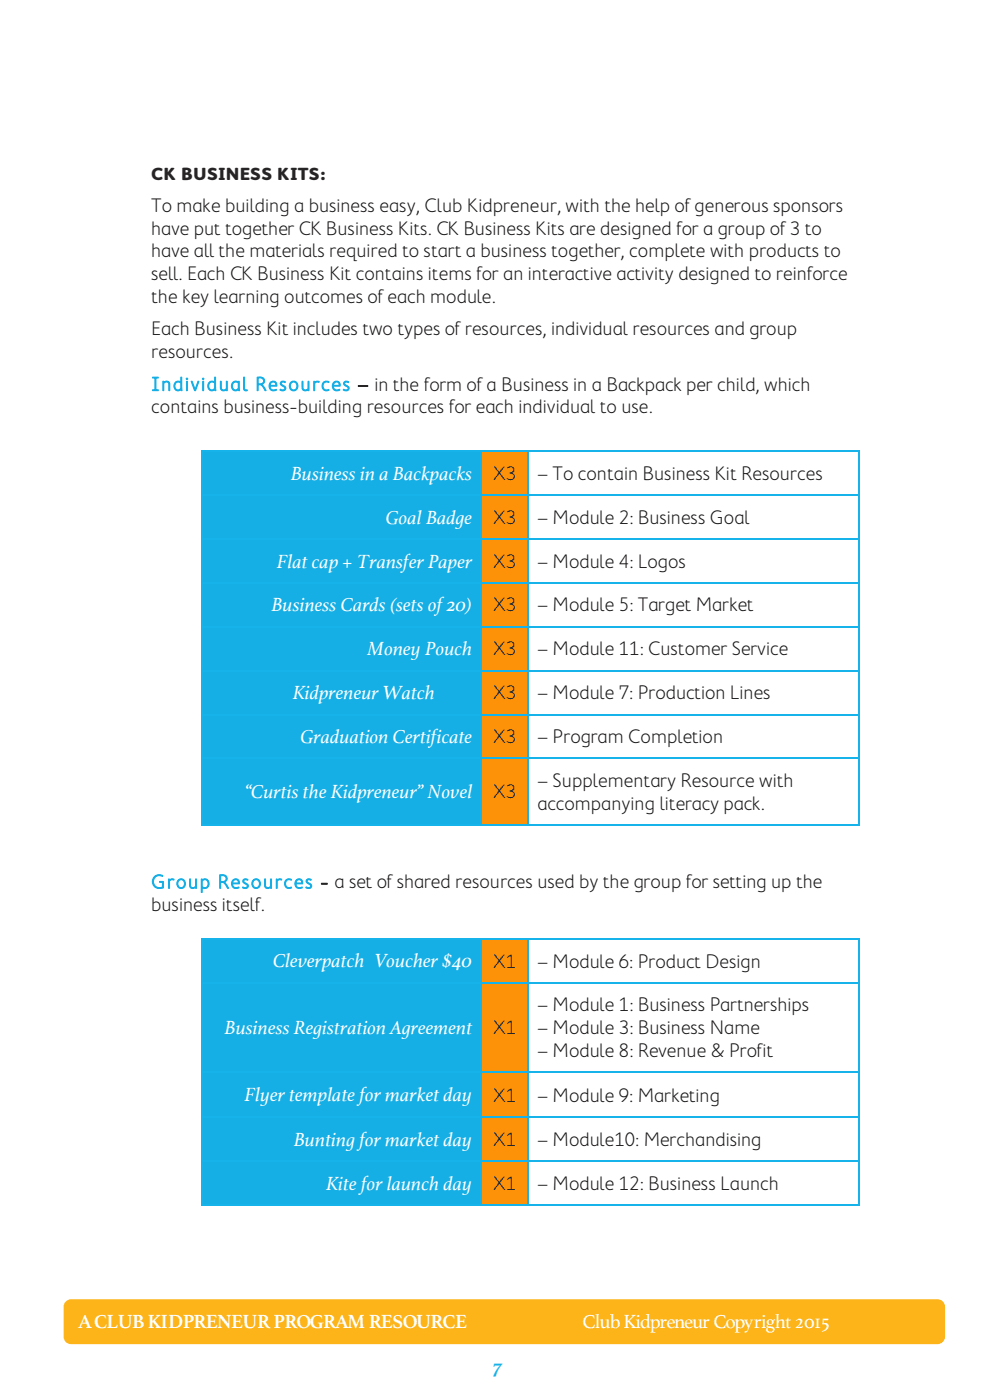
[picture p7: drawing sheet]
<svg xmlns="http://www.w3.org/2000/svg" width="210mm" height="297mm" viewBox="0 0 210 297" stroke-linecap="round" stroke-linejoin="round" font-family="sans-serif">
<path d="M14.1 275.9l1-.3h183.8a1.59 1.59 0 0 1 1.6 1.6v6.4a1.59 1.59 0 0 1-1.6 1.6h-183.8a1.59 1.59 0 0 1-1.6-1.6v-6.4l.1-.5z" fill-rule="evenodd" fill="#fcb419"/>
<g fill="#16afe5">
<path d="M43 95.9h58.9v9h-58.9z"/>
<path d="M44.8 95.9h55.4v9h-55.4z"/>
</g>
<g fill="#fd9208">
<path d="M102.2 95.9h9.8v9h-9.8z"/>
<path d="M104 95.9h6.2v9h-6.2z"/>
</g>
<path d="M42.8 95.6h.2v.2h-.2z" fill="#16b3ea"/>
<path d="M43 95.7h58.9" fill="none" stroke="#16b3ea" stroke-width=".25"/>
<path d="M101.9 95.6h.3v.2h-.3z" fill="#16b3ea"/>
<path d="M102.2 95.7h9.7" fill="none" stroke="#16b3ea" stroke-width=".25"/>
<path d="M111.9 95.6h.3v.2h-.3z" fill="#16b3ea"/>
<path d="M112.2 95.7h69.9" fill="none" stroke="#16b3ea" stroke-width=".25"/>
<path d="M182.1 95.6h.3v.2h-.3z" fill="#16b3ea"/>
<path d="M42.9 95.8v9.1M102.1 95.8v9.1M112.1 95.8v9.1M182.2 95.8v9.1" fill="none" stroke="#16b3ea" stroke-width=".25"/>
<g fill="#16afe5">
<path d="M43 105.2h58.9v9h-58.9z"/>
<path d="M44.8 105.2h55.4v9h-55.4z"/>
</g>
<g fill="#fd9208">
<path d="M102.2 105.2h9.8v9h-9.8z"/>
<path d="M104 105.2h6.2v9h-6.2z"/>
</g>
<path d="M42.8 104.9h.2v.3h-.2z" fill="#16b3ea"/>
<path d="M43 105h58.9" fill="none" stroke="#16b3ea" stroke-width=".25"/>
<path d="M101.9 104.9h.3v.3h-.3z" fill="#16b3ea"/>
<path d="M102.2 105h9.7" fill="none" stroke="#16b3ea" stroke-width=".25"/>
<path d="M111.9 104.9h.3v.3h-.3z" fill="#16b3ea"/>
<path d="M112.2 105h69.9" fill="none" stroke="#16b3ea" stroke-width=".25"/>
<path d="M182.1 104.9h.3v.3h-.3z" fill="#16b3ea"/>
<path d="M42.9 105.2v9M102.1 105.2v9M112.1 105.2v9M182.2 105.2v9" fill="none" stroke="#16b3ea" stroke-width=".25"/>
<g fill="#16afe5">
<path d="M43 114.5h58.9v9h-58.9z"/>
<path d="M44.8 114.6h55.4v8.9h-55.4z"/>
</g>
<g fill="#fd9208">
<path d="M102.2 114.5h9.8v9h-9.8z"/>
<path d="M104 114.5h6.2v9h-6.2z"/>
</g>
<path d="M42.8 114.2h.2v.3h-.2z" fill="#16b3ea"/>
<path d="M43 114.3h58.9" fill="none" stroke="#16b3ea" stroke-width=".25"/>
<path d="M101.9 114.2h.3v.3h-.3z" fill="#16b3ea"/>
<path d="M102.2 114.3h9.7" fill="none" stroke="#16b3ea" stroke-width=".25"/>
<path d="M111.9 114.2h.3v.3h-.3z" fill="#16b3ea"/>
<path d="M112.2 114.3h69.9" fill="none" stroke="#16b3ea" stroke-width=".25"/>
<path d="M182.1 114.2h.3v.3h-.3z" fill="#16b3ea"/>
<path d="M42.9 114.5v9M102.1 114.5v9M112.1 114.5v9M182.2 114.5v9" fill="none" stroke="#16b3ea" stroke-width=".25"/>
<g fill="#16afe5">
<path d="M43 123.8h58.9v9h-58.9z"/>
<path d="M44.8 123.9h55.4v8.9h-55.4z"/>
</g>
<g fill="#fd9208">
<path d="M102.2 123.8h9.8v9h-9.8z"/>
<path d="M104 123.8h6.2v9h-6.2z"/>
</g>
<path d="M42.8 123.5h.2v.3h-.2z" fill="#16b3ea"/>
<path d="M43 123.7h58.9" fill="none" stroke="#16b3ea" stroke-width=".25"/>
<path d="M101.9 123.5h.3v.3h-.3z" fill="#16b3ea"/>
<path d="M102.2 123.7h9.7" fill="none" stroke="#16b3ea" stroke-width=".25"/>
<path d="M111.9 123.5h.3v.3h-.3z" fill="#16b3ea"/>
<path d="M112.2 123.7h69.9" fill="none" stroke="#16b3ea" stroke-width=".25"/>
<path d="M182.1 123.5h.3v.3h-.3z" fill="#16b3ea"/>
<path d="M42.9 123.8v9M102.1 123.8v9M112.1 123.8v9M182.2 123.8v9" fill="none" stroke="#16b3ea" stroke-width=".25"/>
<g fill="#16afe5">
<path d="M43 133.1h58.9v9.1h-58.9z"/>
<path d="M44.8 133.2h55.4v9h-55.4z"/>
</g>
<g fill="#fd9208">
<path d="M102.2 133.1h9.8v9.1h-9.8z"/>
<path d="M104 133.1h6.2v9.1h-6.2z"/>
</g>
<path d="M42.8 132.8h.2v.3h-.2z" fill="#16b3ea"/>
<path d="M43 133h58.9" fill="none" stroke="#16b3ea" stroke-width=".25"/>
<path d="M101.9 132.8h.3v.3h-.3z" fill="#16b3ea"/>
<path d="M102.2 133h9.7" fill="none" stroke="#16b3ea" stroke-width=".25"/>
<path d="M111.9 132.8h.3v.3h-.3z" fill="#16b3ea"/>
<path d="M112.2 133h69.9" fill="none" stroke="#16b3ea" stroke-width=".25"/>
<path d="M182.1 132.8h.3v.3h-.3z" fill="#16b3ea"/>
<path d="M42.9 133.1v9.1M102.1 133.1v9.1M112.1 133.1v9.1M182.2 133.1v9.1" fill="none" stroke="#16b3ea" stroke-width=".25"/>
<g fill="#16afe5">
<path d="M43 142.4h58.9v9.1h-58.9z"/>
<path d="M44.8 142.5h55.4v9h-55.4z"/>
</g>
<g fill="#fd9208">
<path d="M102.2 142.4h9.8v9.1h-9.8z"/>
<path d="M104 142.4h6.2v9.1h-6.2z"/>
</g>
<path d="M42.8 142.2h.2v.2h-.2z" fill="#16b3ea"/>
<path d="M43 142.3h58.9" fill="none" stroke="#16b3ea" stroke-width=".25"/>
<path d="M101.9 142.2h.3v.2h-.3z" fill="#16b3ea"/>
<path d="M102.2 142.3h9.7" fill="none" stroke="#16b3ea" stroke-width=".25"/>
<path d="M111.9 142.2h.3v.2h-.3z" fill="#16b3ea"/>
<path d="M112.2 142.3h69.9" fill="none" stroke="#16b3ea" stroke-width=".25"/>
<path d="M182.1 142.2h.3v.2h-.3z" fill="#16b3ea"/>
<path d="M42.9 142.4v9.1M102.1 142.4v9.1M112.1 142.4v9.1M182.2 142.4v9.1" fill="none" stroke="#16b3ea" stroke-width=".25"/>
<g fill="#16afe5">
<path d="M43 151.7h58.9v9.1h-58.9z"/>
<path d="M44.8 151.8h55.4v9h-55.4z"/>
</g>
<g fill="#fd9208">
<path d="M102.2 151.7h9.8v9.1h-9.8z"/>
<path d="M104 151.7h6.2v9.1h-6.2z"/>
</g>
<path d="M42.8 151.5h.2v.2h-.2z" fill="#16b3ea"/>
<path d="M43 151.6h58.9" fill="none" stroke="#16b3ea" stroke-width=".25"/>
<path d="M101.9 151.5h.3v.2h-.3z" fill="#16b3ea"/>
<path d="M102.2 151.6h9.7" fill="none" stroke="#16b3ea" stroke-width=".25"/>
<path d="M111.9 151.5h.3v.2h-.3z" fill="#16b3ea"/>
<path d="M112.2 151.6h69.9" fill="none" stroke="#16b3ea" stroke-width=".25"/>
<path d="M182.1 151.5h.3v.2h-.3z" fill="#16b3ea"/>
<path d="M42.9 151.7v9.1M102.1 151.7v9.1M112.1 151.7v9.1M182.2 151.7v9.1" fill="none" stroke="#16b3ea" stroke-width=".25"/>
<g fill="#16afe5">
<path d="M43 161h58.9v13.9h-58.9z"/>
<path d="M44.8 163.5h55.4v9h-55.4z"/>
</g>
<g fill="#fd9208">
<path d="M102.2 161h9.8v13.9h-9.8z"/>
<path d="M104 163.4h6.2v9.1h-6.2z"/>
</g>
<path d="M42.8 160.8h.2v.2h-.2z" fill="#16b3ea"/>
<path d="M43 160.9h58.9" fill="none" stroke="#16b3ea" stroke-width=".25"/>
<path d="M101.9 160.8h.3v.2h-.3z" fill="#16b3ea"/>
<path d="M102.2 160.9h9.7" fill="none" stroke="#16b3ea" stroke-width=".25"/>
<path d="M111.9 160.8h.3v.2h-.3z" fill="#16b3ea"/>
<path d="M112.2 160.9h69.9" fill="none" stroke="#16b3ea" stroke-width=".25"/>
<path d="M182.1 160.8h.3v.2h-.3z" fill="#16b3ea"/>
<path d="M42.9 161v13.9" fill="none" stroke="#16b3ea" stroke-width=".25"/>
<path d="M42.8 174.9h.2v.3h-.2z" fill="#16b3ea"/>
<path d="M43 175h58.9M102.1 161v13.9" fill="none" stroke="#16b3ea" stroke-width=".25"/>
<path d="M101.9 174.9h.3v.3h-.3z" fill="#16b3ea"/>
<path d="M102.2 175h9.7M112.1 161v13.9" fill="none" stroke="#16b3ea" stroke-width=".25"/>
<path d="M111.9 174.9h.3v.3h-.3z" fill="#16b3ea"/>
<path d="M112.2 175h69.9M182.2 161v13.9" fill="none" stroke="#16b3ea" stroke-width=".25"/>
<path d="M182.1 174.9h.3v.3h-.3z" fill="#16b3ea"/>
<g fill="#16afe5">
<path d="M43 199.4h58.9v9h-58.9z"/>
<path d="M44.8 199.4h55.4v9h-55.4z"/>
</g>
<g fill="#fd9208">
<path d="M102.2 199.4h9.8v9h-9.8z"/>
<path d="M104 199.4h6.2v9h-6.2z"/>
</g>
<path d="M42.8 199h.2v.3h-.2z" fill="#16b3ea"/>
<path d="M43 199.2h58.9" fill="none" stroke="#16b3ea" stroke-width=".25"/>
<path d="M101.9 199h.3v.3h-.3z" fill="#16b3ea"/>
<path d="M102.2 199.2h9.7" fill="none" stroke="#16b3ea" stroke-width=".25"/>
<path d="M111.9 199h.3v.3h-.3z" fill="#16b3ea"/>
<path d="M112.2 199.2h69.9" fill="none" stroke="#16b3ea" stroke-width=".25"/>
<path d="M182.1 199h.3v.3h-.3z" fill="#16b3ea"/>
<path d="M42.9 199.3v9.1M102.1 199.3v9.1M112.1 199.3v9.1M182.2 199.3v9.1" fill="none" stroke="#16b3ea" stroke-width=".25"/>
<g fill="#16afe5">
<path d="M43 208.6h58.9v18.7h-58.9z"/>
<path d="M44.8 213.5h55.4v9h-55.4z"/>
</g>
<g fill="#fd9208">
<path d="M102.2 208.6h9.8v18.7h-9.8z"/>
<path d="M104 213.4h6.2v9.1h-6.2z"/>
</g>
<path d="M42.8 208.4h.2v.2h-.2z" fill="#16b3ea"/>
<path d="M43 208.5h58.9" fill="none" stroke="#16b3ea" stroke-width=".25"/>
<path d="M101.9 208.4h.3v.2h-.3z" fill="#16b3ea"/>
<path d="M102.2 208.5h9.7" fill="none" stroke="#16b3ea" stroke-width=".25"/>
<path d="M111.9 208.4h.3v.2h-.3z" fill="#16b3ea"/>
<path d="M112.2 208.5h69.9" fill="none" stroke="#16b3ea" stroke-width=".25"/>
<path d="M182.1 208.4h.3v.2h-.3z" fill="#16b3ea"/>
<path d="M42.9 208.6v18.7M102.1 208.6v18.7M112.1 208.6v18.7M182.2 208.6v18.7" fill="none" stroke="#16b3ea" stroke-width=".25"/>
<g fill="#16afe5">
<path d="M43 227.6h58.9v9.3h-58.9z"/>
<path d="M44.8 227.8h55.4v8.9h-55.4z"/>
</g>
<g fill="#fd9208">
<path d="M102.2 227.6h9.8v9.3h-9.8z"/>
<path d="M104 227.8h6.2v9h-6.2z"/>
</g>
<path d="M42.8 227.3h.2v.3h-.2z" fill="#16b3ea"/>
<path d="M43 227.5h58.9" fill="none" stroke="#16b3ea" stroke-width=".25"/>
<path d="M101.9 227.3h.3v.3h-.3z" fill="#16b3ea"/>
<path d="M102.2 227.5h9.7" fill="none" stroke="#16b3ea" stroke-width=".25"/>
<path d="M111.9 227.3h.3v.3h-.3z" fill="#16b3ea"/>
<path d="M112.2 227.5h69.9" fill="none" stroke="#16b3ea" stroke-width=".25"/>
<path d="M182.1 227.3h.3v.3h-.3z" fill="#16b3ea"/>
<path d="M42.9 227.6v9.3M102.1 227.6v9.3M112.1 227.6v9.3M182.2 227.6v9.3" fill="none" stroke="#16b3ea" stroke-width=".25"/>
<g fill="#16afe5">
<path d="M43 237.2h58.9v9h-58.9z"/>
<path d="M44.8 237.2h55.4v9h-55.4z"/>
</g>
<g fill="#fd9208">
<path d="M102.2 237.2h9.8v9h-9.8z"/>
<path d="M104 237.2h6.2v9h-6.2z"/>
</g>
<path d="M42.8 236.9h.2v.2h-.2z" fill="#16b3ea"/>
<path d="M43 237h58.9" fill="none" stroke="#16b3ea" stroke-width=".25"/>
<path d="M101.9 236.9h.3v.2h-.3z" fill="#16b3ea"/>
<path d="M102.2 237h9.7" fill="none" stroke="#16b3ea" stroke-width=".25"/>
<path d="M111.9 236.9h.3v.2h-.3z" fill="#16b3ea"/>
<path d="M112.2 237h69.9" fill="none" stroke="#16b3ea" stroke-width=".25"/>
<path d="M182.1 236.9h.3v.2h-.3z" fill="#16b3ea"/>
<path d="M42.9 237.1v9.1M102.1 237.1v9.1M112.1 237.1v9.1M182.2 237.1v9.1" fill="none" stroke="#16b3ea" stroke-width=".25"/>
<g fill="#16afe5">
<path d="M43 246.5h58.9v9h-58.9z"/>
<path d="M44.8 246.5h55.4v9h-55.4z"/>
</g>
<g fill="#fd9208">
<path d="M102.2 246.5h9.8v9h-9.8z"/>
<path d="M104 246.5h6.2v9h-6.2z"/>
</g>
<path d="M42.8 246.2h.2v.3h-.2z" fill="#16b3ea"/>
<path d="M43 246.3h58.9" fill="none" stroke="#16b3ea" stroke-width=".25"/>
<path d="M101.9 246.2h.3v.3h-.3z" fill="#16b3ea"/>
<path d="M102.2 246.3h9.7" fill="none" stroke="#16b3ea" stroke-width=".25"/>
<path d="M111.9 246.2h.3v.3h-.3z" fill="#16b3ea"/>
<path d="M112.2 246.3h69.9" fill="none" stroke="#16b3ea" stroke-width=".25"/>
<path d="M182.1 246.2h.3v.3h-.3z" fill="#16b3ea"/>
<path d="M42.9 246.5v9" fill="none" stroke="#16b3ea" stroke-width=".25"/>
<path d="M42.8 255.5h.2v.3h-.2z" fill="#16b3ea"/>
<path d="M43 255.6h58.9M102.1 246.5v9" fill="none" stroke="#16b3ea" stroke-width=".25"/>
<path d="M101.9 255.5h.3v.3h-.3z" fill="#16b3ea"/>
<path d="M102.2 255.6h9.7M112.1 246.5v9" fill="none" stroke="#16b3ea" stroke-width=".25"/>
<path d="M111.9 255.5h.3v.3h-.3z" fill="#16b3ea"/>
<path d="M112.2 255.6h69.9M182.2 246.5v9" fill="none" stroke="#16b3ea" stroke-width=".25"/>
<path d="M182.1 255.5h.3v.3h-.3z" fill="#16b3ea"/>
<g font-size="4.2" fill="#191718">
<text x="32.1" y="45">To make building a business easy, Club Kidpreneur, with the help of generous sponsors</text>
<text x="32.1" y="49.8">have put together CK Business Kits. CK Business Kits are designed for a group of 3 to</text>
<text x="32.1" y="54.6">have all the materials required to start a business together, complete with products to</text>
<text x="32.1" y="59.4">sell. Each CK Business Kit contains items for an interactive activity designed to reinforce</text>
<text x="32.1" y="64.3">the key learning outcomes of each module.</text>
<text x="32.1" y="71.1">Each Business Kit includes two types of resources, individual resources and group</text>
<text x="32.1" y="75.9">resources.</text>
<text x="32.1" y="87.7">contains business-building resources for each individual to use.</text>
<text x="104.6" y="101.9">X3</text>
<text x="114" y="101.9">– To contain Business Kit Resources</text>
<text x="104.6" y="111.2">X3</text>
<text x="114" y="111.2">– Module 2: Business Goal</text>
<text x="104.6" y="120.4">X3</text>
<text x="114" y="120.4">– Module 4: Logos</text>
<text x="104.6" y="129.7">X3</text>
<text x="114" y="129.7">– Module 5: Target Market</text>
<text x="104.6" y="139">X3</text>
<text x="114" y="139">– Module 11: Customer Service</text>
<text x="104.6" y="148.3">X3</text>
<text x="114" y="148.3">– Module 7: Production Lines</text>
<text x="104.6" y="157.6">X3</text>
<text x="114" y="157.6">– Program Completion</text>
<text x="114" y="167">– Supplementary Resource with</text>
<text x="104.6" y="169.3">X3</text>
<text x="114" y="171.8">accompanying literacy pack.</text>
<text x="32.1" y="193.3">business itself.</text>
<text x="104.6" y="205.3">X1</text>
<text x="114" y="205.3">– Module 6: Product Design</text>
<text x="114" y="214.5">– Module 1: Business Partnerships</text>
<text x="104.6" y="219.4">X1</text>
<text x="114" y="219.4">– Module 3: Business Name</text>
<text x="114" y="224.2">– Module 8: Revenue &amp; Profit</text>
<text x="104.6" y="233.7">X1</text>
<text x="114" y="233.7">– Module 9: Marketing</text>
<text x="104.6" y="243.2">X1</text>
<text x="114" y="243.2">– Module10: Merchandising</text>
<text x="104.6" y="252.4">X1</text>
<text x="114" y="252.4">– Module 12: Business Launch</text>
</g>
<g font-size="4.2" fill="#13a0e2">
<text x="32.1" y="82.9">Individual Resources – in the form of a Business in a Backpack per child, which</text>
<text x="32.1" y="188.5">Group Resources - a set of shared resources used by the group for setting up the</text>
</g>
<g font-size="4.2" fill="#fff">
<text x="61.7" y="101.8">Business in a Backpacks</text>
<text x="81.8" y="111.1">Goal Badge</text>
<text x="58.8" y="120.4">Flat cap + Transfer Paper</text>
<text x="57.6" y="129.7">Business Cards (sets of 20)</text>
<text x="77.9" y="139">Money Pouch</text>
<text x="62.1" y="148.3">Kidpreneur Watch</text>
<text x="63.7" y="157.6">Graduation Certificate</text>
<text x="51.9" y="169.3">“Curtis the Kidpreneur” Novel</text>
<text x="57.9" y="205.2">Cleverpatch Voucher $40</text>
<text x="47.6" y="219.4">Business Registration Agreement</text>
<text x="51.9" y="233.6">Flyer template for market day</text>
<text x="62.3" y="243.1">Bunting for market day</text>
<text x="69.2" y="252.4">Kite for launch day</text>
<text x="16.6" y="281.8">A CLUB KIDPRENEURPROGRAM RESOURCE</text>
<text x="123.5" y="281.8">Club Kidpreneur Copyright 2015</text>
</g>
<text font-size="4.2" fill="#19c9f5" x="104.6" y="291.3">7</text>
<text font-size="3.8" fill="#262626" x="32.1" y="38.2">CK BUSINESS KITS:</text>
</svg>
